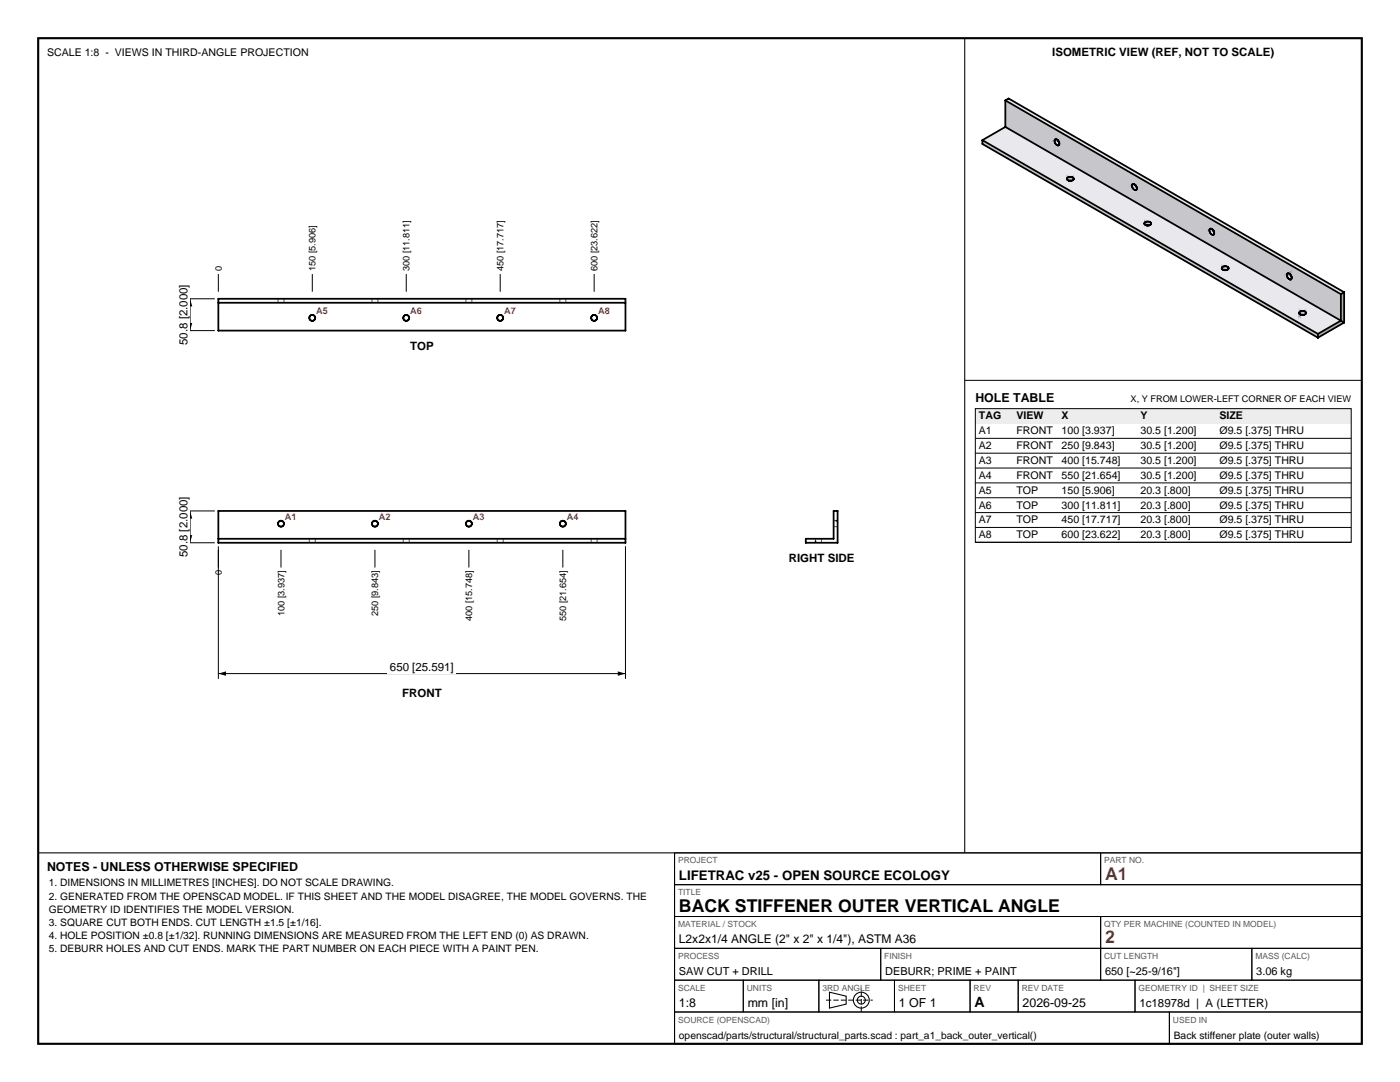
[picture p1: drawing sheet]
<svg xmlns="http://www.w3.org/2000/svg" width="279mm" height="216mm" viewBox="0 0 279 216" stroke-linecap="round" stroke-linejoin="round" font-family="sans-serif">
<path d="M7.6 7.6h264.2v200.7h-264.2z" fill="none" stroke="#000" stroke-width=".42"/>
<g fill="none" stroke="#000" stroke-width=".21">
<path d="M192.5 7.6v162.6M7.6 170.2h264.2M134.6 170.2v38.1M165.5 198l3.4 .8v1.6l-3.4 .8z"/>
<circle cx="171.9" cy="199.6" r="1.59"/>
<circle cx="171.9" cy="199.6" r=".79"/>
</g>
<g fill="none" stroke="#000" stroke-width=".2">
<path d="M43.6 109v26.5M124.8 109v26.5M43.6 134.4h81.2M134.6 170.2h85.1v6.3h-85.1zM134.6 176.5h137.2v6.4h-137.2zM219.7 170.2h52.1v6.3h-52.1zM134.6 182.9h85.1v6.3h-85.1zM134.6 189.2h41.2v6.4h-41.2zM134.6 195.6h13.7v6.3h-13.7zM148.3 195.6h15.1v6.3h-15.1zM163.4 195.6h15.1v6.3h-15.1zM175.8 189.2h43.9v6.4h-43.9z"/>
<path d="M178.5 195.6h15.1v6.3h-15.1zM193.6 195.6h9.6v6.3h-9.6zM203.2 195.6h23.3v6.3h-23.3zM219.7 182.9h52.1v6.3h-52.1zM219.7 189.2h30.1v6.4h-30.1zM226.5 195.6h45.3v6.3h-45.3zM249.8 189.2h22v6.4h-22zM134.6 201.9h98.8v6.4h-98.8zM233.4 201.9h38.4v6.4h-38.4z"/>
</g>
<path d="M164.8 199.6h9.4M171.9 201.9v-4.6" fill="none" stroke="#000" stroke-width=".2" stroke-dasharray="1.1 .4" stroke-linecap="butt"/>
<g fill="none" stroke="#595959" stroke-width=".2" stroke-dasharray=".8 .5" stroke-linecap="butt">
<path d="M55.5 60.4v-.8M56.7 60.4v-.8M74.2 60.4v-.8M75.4 60.4v-.8M93 60.4v-.8M94.2 60.4v-.8M111.7 60.4v-.8M112.9 60.4v-.8M61.7 108.3v-.8M62.9 108.3v-.8M80.5 108.3v-.8M81.7 108.3v-.8"/>
<path d="M99.2 108.3v-.8M100.4 108.3v-.8M118 108.3v-.8M119.2 108.3v-.8M162.8 108.3v-.3M162.8 108v-.5M163.9 108.3v-.8M166.4 105.1h.8M166.4 103.9h.5M166.9 103.9h.3"/>
</g>
<g fill="none" stroke="#000" stroke-width=".35">
<path d="M43.6 59.6h81.2v6.4h-81.2zM43.6 60.4h81.2M43.6 102h81.2v6.3h-81.2zM43.6 107.5h81.2M160.8 107.5h5.6v-5.5h.8v6.3h-6.4zM162.8 108h.1M166.9 103.9h.1"/>
<circle cx="62.3" cy="63.4" r=".6"/>
<circle cx="81.1" cy="63.4" r=".6"/>
<circle cx="99.8" cy="63.4" r=".6"/>
<circle cx="118.6" cy="63.4" r=".6"/>
<circle cx="56.1" cy="104.5" r=".6"/>
<circle cx="74.8" cy="104.5" r=".6"/>
<circle cx="93.6" cy="104.5" r=".6"/>
<circle cx="112.3" cy="104.5" r=".6"/>
</g>
<path d="M43.6 134.4l1.5-.4v.8zM123.3 134l1.5 .4-1.5 .4z" fill="#000"/>
<path d="M77.4 131.6h13.6v2.8h-13.6z" fill-rule="evenodd" fill="#fff"/>
<path d="M36.9 108.3h6M36.9 102h6M37.9 102v6.3" fill="none" stroke="#000" stroke-width=".2"/>
<path d="M37.5 106.8h.9l-.5 1.5zM37.9 102l.5 1.5h-.9z" fill="#000"/>
<path d="M35.1 98.6h2.8v13h-2.8z" fill-rule="evenodd" fill="#fff"/>
<path d="M36.9 59.6h6M37.9 59.6v6.4M36.9 66h6" fill="none" stroke="#000" stroke-width=".2"/>
<path d="M37.9 59.6l.5 1.5h-.9zM37.5 64.4h.9l-.5 1.6z" fill="#000"/>
<path d="M35.1 56.3h2.8v13h-2.8z" fill-rule="evenodd" fill="#fff"/>
<path d="M43.6 54.7v3.5M62.3 54.7v3.5M81.1 54.7v3.5M99.8 54.7v3.5M118.6 54.7v3.5M192.5 75.9h79.3M43.6 109.7v3.5M56.1 109.7v3.5M74.8 109.7v3.5M93.6 109.7v3.5M112.3 109.7v3.5" fill="none" stroke="#000" stroke-width=".2"/>
<g fill="#c7c7cb" stroke="#c7c7cb" stroke-width=".2">
<path d="M200.6 20l9.8 8.1-9.8-2.8z"/>
<path d="M200.6 25.3l10 3.3 .2 .2z"/>
<path d="M200.6 25.3l9.9 3.1 .1 .2z"/>
<path d="M200.6 25.3l9.8 2.8 .1 .3z"/>
<path d="M200.6 25.3l10.3 3.7z"/>
<path d="M200.6 20l9.9 7.9-.1 .2z"/>
<path d="M200.6 20l10 7.8-.1 .1z"/>
<path d="M200.6 20l10.2 7.8h-.2z"/>
<path d="M200.6 20l10.3 7.8z"/>
<path d="M200.6 25.3l10.3 3.7 15.5 8.9z"/>
<path d="M200.6 20l25.8 16.8-15.5-9z"/>
<path d="M210.9 29l15.3 8.7z"/>
<path d="M211.1 29h.2l14.7 8.5z"/>
<path d="M211.4 28.9l14.5 8.4-14.6-8.3z"/>
<path d="M211.4 28.7l14.5 8.3-14.5-8.1z"/>
<path d="M211.4 28.4l14.5 8.4-14.5-8.1z"/>
<path d="M211.3 28.2l14.7 8.5-14.6-8.3z"/>
<path d="M211.1 28l15.1 8.7-14.9-8.5z"/>
<path d="M210.9 27.8l15.5 9z"/>
<path d="M210.9 29l15.5 8.9z"/>
<path d="M211.1 29l14.9 8.5 .2 .2z"/>
<path d="M211.3 29l14.6 8.3 .1 .2z"/>
<path d="M211.4 28.9l14.5 8.1v.3z"/>
<path d="M211.4 28.7l14.5 8.1v.2z"/>
<path d="M211.4 28.4l14.6 8.3-.1 .1z"/>
<path d="M211.3 28.2l14.9 8.5h-.2z"/>
<path d="M211.1 28l15.3 8.8z"/>
<path d="M200.6 25.3l25.8 12.6 15.4 8.9z"/>
<path d="M196.1 28l66.9 38.6-66.9-37.9z"/>
<path d="M226.4 37.9l15.3 8.8z"/>
<path d="M226.6 38l.1-.1 14.8 8.5z"/>
<path d="M226.8 37.8l14.6 8.4-14.7-8.3z"/>
<path d="M226.9 37.6l14.5 8.4-14.6-8.2z"/>
<path d="M226.8 37.4l14.6 8.4-14.5-8.2z"/>
<path d="M226.7 37.1l14.8 8.5-14.7-8.2z"/>
<path d="M226.6 36.9l15.1 8.7-15-8.5z"/>
<path d="M226.4 36.8l15.4 8.9z"/>
<path d="M200.6 20l67 38.7-41.2-21.9z"/>
<path d="M200.6 25.3l41.2 21.5 25.8 17.2z"/>
<path d="M226.4 37.9l15.4 8.9z"/>
<path d="M226.6 38l14.9 8.4 .2 .3z"/>
<path d="M226.7 37.9l14.7 8.3 .1 .2z"/>
<path d="M226.8 37.8l14.6 8.2v.2z"/>
<path d="M226.9 37.6l14.5 8.2v.2z"/>
<path d="M226.8 37.4l14.7 8.2-.1 .2z"/>
<path d="M226.7 37.1l15 8.5h-.2z"/>
<path d="M226.6 36.9l15.2 8.8z"/>
<path d="M226.4 36.8l41.2 21.9-25.8-13z"/>
<path d="M241.8 46.8l15.3 8.8z"/>
<path d="M242 46.9l.2-.1 14.7 8.6z"/>
<path d="M242.3 46.7l14.5 8.4-14.6-8.3z"/>
<path d="M196.1 28.7l66.9 37.9v.8z"/>
<path d="M242.3 46.5l14.5 8.4-14.5-8.2z"/>
<path d="M242.3 46.3l14.5 8.4-14.5-8.2z"/>
<path d="M242.2 46l14.7 8.6-14.6-8.3z"/>
<path d="M242 45.8l15.1 8.7-14.9-8.5z"/>
<path d="M241.8 45.7l15.5 8.9z"/>
<path d="M241.8 46.8l15.5 8.9z"/>
<path d="M242 46.9l14.9 8.5 .2 .2z"/>
<path d="M242.2 46.8l14.6 8.3 .1 .3z"/>
<path d="M242.3 46.7l14.5 8.2v.2z"/>
<path d="M242.3 46.5l14.5 8.2v.2z"/>
<path d="M242.3 46.3l14.6 8.3-.1 .1z"/>
<path d="M242.2 46l14.9 8.5-.2 .1z"/>
<path d="M242 45.8l15.3 8.8z"/>
<path d="M241.8 46.8l15.5 8.9 10.3 8.3z"/>
<path d="M241.8 45.7l25.8 13-10.3-4.1z"/>
<path d="M257.3 55.7l10.3 8.3z"/>
<path d="M257.5 55.8h.1l10 8.2z"/>
<path d="M257.7 55.6l9.9 8.4-10-8.2z"/>
<path d="M257.8 55.4l9.8 8.6-9.9-8.4z"/>
<path d="M257.7 55.2l9.9 3.5-9.8-3.3z"/>
<path d="M257.3 54.6l10.3 4.1z"/>
<path d="M257.5 54.8l10.1 3.9-10-3.7z"/>
<path d="M257.6 55l10 3.7-9.9-3.5z"/>
<path d="M257.8 55.4l9.8 3.3v5.3z"/>
</g>
<g fill="#e8e8ed" stroke="#e8e8ed" stroke-width=".2">
<path d="M196.1 28l4.5-2.7 12.5 10.1z"/>
<path d="M200.6 25.3l13.3 10h-.3z"/>
<path d="M200.6 25.3l13 10h-.3z"/>
<path d="M200.6 25.3l12.7 10-.2 .1z"/>
<path d="M200.6 25.3l13.5 10.1z"/>
<path d="M196.1 28l17 7.4-.1 .1z"/>
<path d="M196.1 28l16.9 7.5-.1 .2z"/>
<path d="M196.1 28l16.8 7.7 .1 .1z"/>
<path d="M196.1 28l17 8z"/>
<path d="M200.6 25.3l28.9 19-15.4-8.9z"/>
<path d="M196.1 28l17 8 15.5 8.9z"/>
<path d="M214.1 35.4l15.2 8.8z"/>
<path d="M214.2 35.5l14.9 8.7-14.8-8.5z"/>
<path d="M214.3 35.7l14.5 8.5-14.6-8.4z"/>
<path d="M214.1 36l.1-.2 14.4 8.5z"/>
<path d="M213.9 36.1l.2-.1 14.5 8.3z"/>
<path d="M213.6 36.1h.3l14.5 8.3z"/>
<path d="M213.3 36.1h.3l14.8 8.5z"/>
<path d="M213.1 36l15.3 8.8z"/>
<path d="M200.6 20l.7-.3 66.3 39z"/>
<path d="M214.1 35.4l15.4 8.9z"/>
<path d="M214.2 35.5l15.1 8.7h-.2z"/>
<path d="M214.3 35.7l14.8 8.5h-.3z"/>
<path d="M214.2 35.8l14.6 8.4-.2 .1z"/>
<path d="M213.9 36.1l14.7 8.2-.2 .1z"/>
<path d="M213.6 36.1l14.8 8.3v.2z"/>
<path d="M213.3 36.1l15.1 8.5v.2z"/>
<path d="M213.1 36l15.5 8.9z"/>
<path d="M200.6 25.3l67 38.7-38.1-19.7z"/>
<path d="M196.1 28l32.5 16.9 34.4 21.7z"/>
<path d="M229.5 44.3l15.3 8.9z"/>
<path d="M229.7 44.4l14.8 8.7-14.7-8.5z"/>
<path d="M229.8 44.6l14.4 8.6-14.5-8.4z"/>
<path d="M229.5 44.9l.2-.1 14.3 8.4z"/>
<path d="M229.3 45l.2-.1 14.5 8.3z"/>
<path d="M229.1 45h.2l14.6 8.4z"/>
<path d="M228.8 45h.3l14.7 8.5z"/>
<path d="M228.6 44.9l15.3 8.8z"/>
<path d="M229.5 44.3l15.5 8.9z"/>
<path d="M229.7 44.4l15.1 8.8-.3-.1z"/>
<path d="M229.8 44.6l14.7 8.5-.3 .1z"/>
<path d="M229.7 44.8l14.5 8.4h-.2z"/>
<path d="M229.3 45l14.7 8.2-.1 .2z"/>
<path d="M229.1 45l14.8 8.4-.1 .1z"/>
<path d="M228.8 45l15 8.5 .1 .2z"/>
<path d="M228.6 44.9l15.4 8.9z"/>
<path d="M201.3 19.7l67 38.6-.7 .4z"/>
<path d="M229.5 44.3l38.1 19.7-22.6-10.8z"/>
<path d="M228.6 44.9l15.4 8.9 19 12.8z"/>
<path d="M245.2 53.4l14.8 8.6-14.8-8.5z"/>
<path d="M245.2 53.5l14.5 8.6-14.5-8.4z"/>
<path d="M245 53.8l.2-.1 14.3 8.5z"/>
<path d="M244.8 53.9l.2-.1 14.5 8.4z"/>
<path d="M244.5 53.9h.3l14.5 8.4z"/>
<path d="M244.2 53.9h.3l14.8 8.5z"/>
<path d="M245 53.2l22.6 10.8z"/>
<path d="M244 53.8l19 12.8z"/>
<path d="M245.2 53.4l15 8.7-.2-.1z"/>
<path d="M245.2 53.5l14.8 8.5-.3 .1z"/>
<path d="M245.2 53.7l14.5 8.4-.2 .1z"/>
<path d="M244.8 53.9l14.7 8.3-.2 .1z"/>
<path d="M244.5 53.9l14.8 8.4v.1z"/>
<path d="M244.2 53.9l15.1 8.5v.2z"/>
<path d="M245.2 53.4l22.4 10.6-7.4-1.9z"/>
<path d="M244.2 53.9l15.1 8.7 3.7 4z"/>
<path d="M260.2 62.1l7.4 1.9z"/>
<path d="M260.5 62.2l7.1 1.8z"/>
<path d="M260.6 62.3l7 1.7-6.9-1.6z"/>
<path d="M260.7 62.4l6.9 1.6-7-1.4z"/>
<path d="M260.5 62.7l.1-.1 7 1.4z"/>
<path d="M259.3 62.6l3.7 4z"/>
<path d="M260.2 62.8l.3-.1 2.5 3.9z"/>
<path d="M259.5 62.7l.2 .1 3.3 3.8z"/>
<path d="M260 62.8h.2l2.8 3.8z"/>
<path d="M259.7 62.8h.3l3 3.8z"/>
<path d="M260.5 62.7l7.1 1.3-4.6 2.6z"/>
</g>
<g fill="#e5e5ea" stroke="#e5e5ea" stroke-width=".2">
<path d="M211.2 28.2l.2 .2-.6 .4z"/>
<path d="M210.6 28.6l.6-.4-.4 .6z"/>
<path d="M226.7 37.1l.2 .3-.7 .3z"/>
<path d="M226 37.5l.7-.4-.5 .6z"/>
<path d="M242.2 46.1l.1 .2-.6 .4z"/>
<path d="M241.5 46.4l.7-.3-.5 .6z"/>
<path d="M257.6 55l.2 .2-.7 .4z"/>
<path d="M256.9 55.4l.7-.4-.5 .6z"/>
</g>
<g fill="#d5d5d9" stroke="#d5d5d9" stroke-width=".2">
<path d="M210.5 28.4l.6-.4 .1 .2z"/>
<path d="M210.5 28.4l.7-.2-.6 .4z"/>
<path d="M225.9 37.3l.7-.4 .1 .2z"/>
<path d="M225.9 37.3l.8-.2-.7 .4z"/>
<path d="M241.4 46.2l.6-.4 .2 .3z"/>
<path d="M241.4 46.2l.8-.1-.7 .3z"/>
<path d="M256.8 55.1l.7-.4 .1 .3z"/>
<path d="M256.8 55.1l.8-.1-.7 .4z"/>
</g>
<g fill="#bdbdc1" stroke="#bdbdc1" stroke-width=".2">
<path d="M210.4 28.1l.7-.4v.3z"/>
<path d="M210.4 28.1l.7-.1-.6 .4z"/>
<path d="M225.9 37l.7-.3v.2z"/>
<path d="M225.9 37l.7-.1-.7 .4z"/>
<path d="M241.4 46l.6-.4v.2z"/>
<path d="M241.4 46l.6-.2-.6 .4z"/>
<path d="M256.8 54.9l.7-.4v.2z"/>
<path d="M256.8 54.9l.7-.2-.7 .4z"/>
</g>
<g fill="#eaeaef" stroke="#eaeaef" stroke-width=".2">
<path d="M211.4 28.4l.2 .2-.7 .4z"/>
<path d="M210.8 28.8l.6-.4-.5 .6z"/>
<path d="M226.9 37.4l.1 .1-.6 .4z"/>
<path d="M226.2 37.7l.7-.3-.5 .5z"/>
<path d="M242.3 46.3l.2 .1-.7 .4z"/>
<path d="M241.7 46.7l.6-.4-.5 .5z"/>
<path d="M257.8 55.2l.2 .2-.7 .3z"/>
<path d="M257.1 55.6l.7-.4-.5 .5z"/>
</g>
<g fill="#a0a0a3" stroke="#a0a0a3" stroke-width=".2">
<path d="M210.5 27.9l.6-.4v.2z"/>
<path d="M210.5 27.9l.6-.2-.7 .4z"/>
<path d="M225.9 36.8l.7-.3v.2z"/>
<path d="M225.9 36.8l.7-.1-.7 .3z"/>
<path d="M241.4 45.8l.6-.4v.2z"/>
<path d="M241.4 45.8l.6-.2-.6 .4z"/>
<path d="M256.8 54.7l.7-.4v.2z"/>
<path d="M256.8 54.7l.7-.2-.7 .4z"/>
</g>
<g fill="#e4e4e8" stroke="#e4e4e8" stroke-width=".2">
<path d="M211.1 29l.5-.4 .2 .1z"/>
<path d="M210.9 29l.7-.4-.5 .4z"/>
<path d="M226.6 38l.4-.5 .2 .1z"/>
<path d="M226.4 37.9l.6-.4-.4 .5z"/>
<path d="M242 46.9l.5-.5 .2 .1z"/>
<path d="M241.8 46.8l.7-.4-.5 .5z"/>
<path d="M257.5 55.8l.5-.4h.1z"/>
<path d="M257.3 55.7l.7-.3-.5 .4z"/>
</g>
<g fill="#9e9ea1" stroke="#9e9ea1" stroke-width=".2">
<path d="M210.6 27.8l.6-.4z"/>
<path d="M210.6 27.8l.5-.3-.6 .4z"/>
<path d="M212.9 35.7v.7z"/>
<path d="M213 35.5v.8z"/>
<path d="M226 36.7l.7-.4z"/>
<path d="M226 36.7l.6-.2-.7 .3z"/>
<path d="M228.4 44.6v.8z"/>
<path d="M228.4 44.4v.8z"/>
<path d="M241.5 45.6l.7-.3z"/>
<path d="M241.5 45.6l.5-.2-.6 .4z"/>
<path d="M243.8 53.5v.8z"/>
<path d="M243.9 53.4v.7z"/>
<path d="M256.9 54.6l.7-.4z"/>
<path d="M256.9 54.6l.6-.3-.7 .4z"/>
<path d="M259.3 62.4v.8z"/>
<path d="M259.3 62.3v.7z"/>
</g>
<g fill="#d3d3d7" stroke="#d3d3d7" stroke-width=".2">
<path d="M211.3 29l.6-.4z"/>
<path d="M211.1 29l.7-.3z"/>
<path d="M226.7 37.9l.7-.4z"/>
<path d="M226.6 38l.6-.4z"/>
<path d="M242.2 46.8l.6-.3z"/>
<path d="M242 46.9l.7-.4z"/>
<path d="M257.6 55.8l.7-.4z"/>
<path d="M257.5 55.8l.6-.4z"/>
</g>
<g fill="#cacace" stroke="#cacace" stroke-width=".2">
<path d="M213.9 35.3v.8l-.3-.1z"/>
<path d="M214.1 35.4v.8l-.2-.1z"/>
<path d="M213.6 35.3h.3l-.3 .7z"/>
<path d="M213.9 35.3l.2 .1-.2 .7z"/>
<path d="M229.3 44.2v.8h-.2z"/>
<path d="M229.5 44.3v.8l-.2-.1z"/>
<path d="M229.1 44.2h.2l-.2 .8z"/>
<path d="M229.3 44.2l.2 .1-.2 .7z"/>
<path d="M244.8 53.2v.7h-.3z"/>
<path d="M245 53.2v.8l-.2-.1z"/>
<path d="M244.5 53.1l.3 .1-.3 .7z"/>
<path d="M244.8 53.2h.2l-.2 .7z"/>
<path d="M260.2 62.1v.7h-.2z"/>
<path d="M260.5 62.2v.7l-.3-.1z"/>
<path d="M260 62l.2 .1-.2 .7z"/>
<path d="M260.2 62.1l.3 .1-.3 .6z"/>
</g>
<g fill="#c3c3c7" stroke="#c3c3c7" stroke-width=".2">
<path d="M213.3 35.3l.3 .7-.3 .1z"/>
<path d="M213.3 35.3h.3v.7z"/>
<path d="M214.2 35.5v.8l-.1-.1z"/>
<path d="M214.1 35.4l.1 .1-.1 .7z"/>
<path d="M228.8 44.2l.3 .8h-.3z"/>
<path d="M228.8 44.2h.3v.8z"/>
<path d="M229.7 44.4v.8l-.2-.1z"/>
<path d="M229.5 44.3l.2 .1-.2 .7z"/>
<path d="M244.2 53.2l.3 .7h-.3z"/>
<path d="M244.2 53.2l.3-.1v.8z"/>
<path d="M245.2 53.4v.7l-.2-.1z"/>
<path d="M245 53.2l.2 .2-.2 .6z"/>
<path d="M259.7 62.1l.3 .7h-.3z"/>
<path d="M259.7 62.1l.3-.1v.8z"/>
<path d="M260.6 62.3v.7l-.1-.1z"/>
<path d="M260.5 62.2l.1 .1-.1 .6z"/>
</g>
<g fill="#b6b6ba" stroke="#b6b6ba" stroke-width=".2">
<path d="M213.1 35.4l.2 .7-.2 .1z"/>
<path d="M213.1 35.4l.2-.1v.8z"/>
<path d="M228.6 44.3l.2 .7-.2 .1z"/>
<path d="M228.6 44.3l.2-.1v.8z"/>
<path d="M244 53.2l.2 .7-.2 .1z"/>
<path d="M244 53.2h.2v.7z"/>
<path d="M259.5 62.2l.2 .6-.2 .1z"/>
<path d="M259.5 62.2l.2-.1v.7z"/>
</g>
<g fill="#a6a6aa" stroke="#a6a6aa" stroke-width=".2">
<path d="M213 35.5l.1 .7-.1 .1z"/>
<path d="M213 35.5l.1-.1v.8z"/>
<path d="M228.4 44.4l.2 .7-.2 .1z"/>
<path d="M228.4 44.4l.2-.1v.8z"/>
<path d="M243.9 53.4l.1 .6-.1 .1z"/>
<path d="M243.9 53.4l.1-.2v.8z"/>
<path d="M259.3 62.3l.2 .6-.2 .1z"/>
<path d="M259.3 62.3l.2-.1v.7z"/>
</g>
<g fill="#b7b7bb" stroke="#b7b7bb" stroke-width=".2">
<path d="M214.3 35.7v.7z"/>
<path d="M214.2 35.5v.8z"/>
<path d="M229.8 44.6v.8z"/>
<path d="M229.7 44.4v.8z"/>
<path d="M245.2 53.5v.8z"/>
<path d="M245.2 53.4v.7z"/>
<path d="M260.7 62.4v.8z"/>
<path d="M260.6 62.3v.7z"/>
</g>
<g fill="#afafb2" stroke="#afafb2" stroke-width=".2">
<path d="M263 67.4l4.6-3.4 .7 .4z"/>
<path d="M268.3 58.3v6.1l-.7-.4z"/>
<path d="M263 66.6l4.6-2.6-4.6 3.4z"/>
<path d="M267.6 58.7l.7-.4-.7 5.7z"/>
</g>
<g fill="none" stroke="#000" stroke-width=".35">
<path d="M196.1 28v.7l66.9 38.7M196.1 28l66.9 38.6M200.6 25.3l-4.5 2.7M200.6 20v5.3M200.6 25.3l67.7 39.1M200.6 20l.7-.3 67 38.6M200.6 20l67 38.7M211.1 28l-.5-.2a.8 .8 0 0 0 .7 1.2l.1-.6M211.1 28l.3 .4M213.9 36.1h-.6M213.9 36.1l.4-.4a.8 .8 0 0 0-1.4 0l.4 .4M226 36.7a.8 .8 0 0 1 .7 1.2 .8 .8 0 0 1-.7-1.2z"/>
<path d="M226.6 36.9l.3 .5M228.4 44.4l.7-.2 .4 .1 .3 .3a.8 .8 0 0 1-1.4 0zM228.8 45h.5M241.5 45.6a.8 .8 0 0 1 .7 1.2 .8 .8 0 0 1-.7-1.2zM242 45.8l.3 .5M243.9 53.4l.3-.2h.6l.4 .3a.8 .8 0 0 1-1.4 0zM244.8 53.9h-.6M256.9 54.6a.8 .8 0 0 1 .7 1.2 .8 .8 0 0 1-.7-1.2zM257.5 54.7l.3 .5M267.6 58.7v5.3l-4.6 2.6M268.3 58.3l-.7 .4M268.3 58.3v6.1"/>
<path d="M259.7 62.8l-.4-.4a.8 .8 0 0 1 1.4 0l-.5 .4M259.7 62.8h.5M263 66.6v.8M268.3 64.4l-5.3 3"/>
</g>
<path d="M194.6 81.5h75.1v3h-75.1z" fill-rule="evenodd" fill="#ededed"/>
<path d="M194.6 81.5h75.1v26.7h-75.1zM194.6 87.5h75.1M194.6 90.4h75.1M194.6 93.4h75.1M194.6 96.4h75.1M194.6 99.3h75.1M194.6 102.3h75.1M194.6 105.2h75.1M194.6 108.2h75.1" fill="none" stroke="#000" stroke-width=".2"/>
<g font-size="3.5" fill="#bf1a1a">
<text x="220.5" y="175.5">A1</text>
<text x="220.5" y="188.2">2</text>
</g>
<text font-size="3.5" x="135.5" y="181.9">BACK STIFFENER OUTER VERTICAL ANGLE</text>
<text font-size="2.8" x="194.5" y="200.9">A</text>
<text font-size="2.6" x="135.5" y="175.5">LIFETRAC v25 - OPEN SOURCE ECOLOGY</text>
<g font-size="2.5">
<text x="194.6" y="80.1">HOLE TABLE</text>
<text x="9.4" y="173.7">NOTES - UNLESS OTHERWISE SPECIFIED</text>
<text x="135.5" y="200.9">1:8</text>
<text x="149.2" y="200.9">mm [in]</text>
<text x="179.4" y="200.9">1 OF 1</text>
<text x="204.1" y="200.9">2026-09-25</text>
</g>
<text font-size="2.4" x="135.5" y="188.2">L2x2x1/4 ANGLE (2&quot; x 2&quot; x 1/4&quot;), ASTM A36</text>
<g font-size="2.3">
<text x="210" y="11.1">ISOMETRIC VIEW (REF, NOT TO SCALE)</text>
<text x="37.4" y="68.9" transform="rotate(-90 37.4 68.9)">50.8 [2.000]</text>
<text x="81.8" y="69.8">TOP</text>
<text x="37.4" y="111.2" transform="rotate(-90 37.4 111.2)">50.8 [2.000]</text>
<text x="157.4" y="112.2">RIGHT SIDE</text>
<text x="77.8" y="133.9">650 [25.591]</text>
<text x="80.3" y="139">FRONT</text>
<text x="227.4" y="200.9">1c18978d | A (LETTER)</text>
</g>
<g font-size="2.2">
<text x="135.5" y="194.6">SAW CUT + DRILL</text>
<text x="176.6" y="194.6">DEBURR; PRIME + PAINT</text>
<text x="220.5" y="194.6">650 [~25-9/16&quot;]</text>
<text x="250.7" y="194.6">3.06 kg</text>
</g>
<g font-size="2.1">
<text x="9.4" y="11.1">SCALE 1:8 - VIEWS IN THIRD-ANGLE PROJECTION</text>
<text x="195.4" y="83.7">TAG</text>
<text x="202.9" y="83.7">VIEW</text>
<text x="211.9" y="83.7">X</text>
<text x="227.6" y="83.7">Y</text>
<text x="243.4" y="83.7">SIZE</text>
<text x="195.4" y="86.7">A1</text>
<text x="195.4" y="89.6">A2</text>
<text x="202.9" y="86.7">FRONT</text>
<text x="202.9" y="89.6">FRONT</text>
<text x="211.9" y="86.7">100 [3.937]</text>
<text x="211.9" y="89.6">250 [9.843]</text>
<text x="227.6" y="86.7">30.5 [1.200]</text>
<text x="227.6" y="89.6">30.5 [1.200]</text>
<text x="243.4" y="86.7">Ø9.5 [.375] THRU</text>
<text x="243.4" y="89.6">Ø9.5 [.375] THRU</text>
<text x="195.4" y="92.6">A3</text>
<text x="195.4" y="95.5">A4</text>
<text x="202.9" y="92.6">FRONT</text>
<text x="202.9" y="95.5">FRONT</text>
<text x="211.9" y="92.6">400 [15.748]</text>
<text x="211.9" y="95.5">550 [21.654]</text>
<text x="227.6" y="92.6">30.5 [1.200]</text>
<text x="227.6" y="95.5">30.5 [1.200]</text>
<text x="243.4" y="92.6">Ø9.5 [.375] THRU</text>
<text x="243.4" y="95.5">Ø9.5 [.375] THRU</text>
<text x="195.4" y="98.5">A5</text>
<text x="195.4" y="101.5">A6</text>
<text x="202.9" y="98.5">TOP</text>
<text x="202.9" y="101.5">TOP</text>
<text x="211.9" y="98.5">150 [5.906]</text>
<text x="211.9" y="101.5">300 [11.811]</text>
<text x="227.6" y="98.5">20.3 [.800]</text>
<text x="227.6" y="101.5">20.3 [.800]</text>
<text x="243.4" y="98.5">Ø9.5 [.375] THRU</text>
<text x="243.4" y="101.5">Ø9.5 [.375] THRU</text>
<text x="195.4" y="104.4">A7</text>
<text x="195.4" y="107.4">A8</text>
<text x="202.9" y="104.4">TOP</text>
<text x="202.9" y="107.4">TOP</text>
<text x="211.9" y="104.4">450 [17.717]</text>
<text x="211.9" y="107.4">600 [23.622]</text>
<text x="227.6" y="104.4">20.3 [.800]</text>
<text x="227.6" y="107.4">20.3 [.800]</text>
<text x="243.4" y="104.4">Ø9.5 [.375] THRU</text>
<text x="243.4" y="107.4">Ø9.5 [.375] THRU</text>
</g>
<g font-size="2">
<text x="9.7" y="176.9">1. DIMENSIONS IN MILLIMETRES [INCHES]. DO NOT SCALE DRAWING.</text>
<text x="9.7" y="179.5">2. GENERATED FROM THE OPENSCAD MODEL. IF THIS SHEET AND THE MODEL DISAGREE, THE MODEL GOVERNS. THE</text>
<text x="9.7" y="182.1">GEOMETRY ID IDENTIFIES THE MODEL VERSION.</text>
<text x="9.7" y="184.7">3. SQUARE CUT BOTH ENDS. CUT LENGTH ±1.5 [±1/16].</text>
<text x="9.7" y="187.3">4. HOLE POSITION ±0.8 [±1/32]. RUNNING DIMENSIONS ARE MEASURED FROM THE LEFT END (0) AS DRAWN.</text>
<text x="9.7" y="189.9">5. DEBURR HOLES AND CUT ENDS. MARK THE PART NUMBER ON EACH PIECE WITH A PAINT PEN.</text>
<text x="135.5" y="207.3">openscad/parts/structural/structural_parts.scad : part_a1_back_outer_vertical()</text>
<text x="234.3" y="207.3">Back stiffener plate (outer walls)</text>
</g>
<g font-size="1.8">
<text x="44.2" y="54.2" transform="rotate(-90 44.2 54.2)">0</text>
<text x="63" y="54.2" transform="rotate(-90 63 54.2)">150 [5.906]</text>
<text x="81.7" y="54.2" transform="rotate(-90 81.7 54.2)">300 [11.811]</text>
<text x="100.5" y="54.2" transform="rotate(-90 100.5 54.2)">450 [17.717]</text>
<text x="119.2" y="54.2" transform="rotate(-90 119.2 54.2)">600 [23.622]</text>
<text x="225.6" y="80.1">X, Y FROM LOWER-LEFT CORNER OF EACH VIEW</text>
<text x="44.2" y="114.8" transform="rotate(-90 44.2 114.8)">0</text>
<text x="56.7" y="123" transform="rotate(-90 56.7 123)">100 [3.937]</text>
<text x="75.5" y="123" transform="rotate(-90 75.5 123)">250 [9.843]</text>
<text x="94.2" y="124" transform="rotate(-90 94.2 124)">400 [15.748]</text>
<text x="113" y="124" transform="rotate(-90 113 124)">550 [21.654]</text>
</g>
<g font-size="1.8" fill="#bf1a1a">
<text x="63.1" y="62.6">A5</text>
<text x="81.9" y="62.6">A6</text>
<text x="100.6" y="62.6">A7</text>
<text x="119.4" y="62.6">A8</text>
<text x="56.9" y="103.7">A1</text>
<text x="75.6" y="103.7">A2</text>
<text x="94.4" y="103.7">A3</text>
<text x="113.1" y="103.7">A4</text>
</g>
<g font-size="1.7" fill="#595959">
<text x="135.3" y="172.3">PROJECT</text>
<text x="220.4" y="172.3">PART NO.</text>
<text x="135.3" y="178.6">TITLE</text>
<text x="135.3" y="185">MATERIAL / STOCK</text>
<text x="220.4" y="185">QTY PER MACHINE (COUNTED IN MODEL)</text>
<text x="135.3" y="191.3">PROCESS</text>
<text x="176.5" y="191.3">FINISH</text>
<text x="220.4" y="191.3">CUT LENGTH</text>
<text x="250.5" y="191.3">MASS (CALC)</text>
<text x="135.3" y="197.7">SCALE</text>
<text x="149" y="197.7">UNITS</text>
<text x="164.1" y="197.7">3RD ANGLE</text>
<text x="179.2" y="197.7">SHEET</text>
<text x="194.3" y="197.7">REV</text>
<text x="203.9" y="197.7">REV DATE</text>
<text x="227.2" y="197.7">GEOMETRY ID | SHEET SIZE</text>
<text x="135.3" y="204">SOURCE (OPENSCAD)</text>
<text x="234.1" y="204">USED IN</text>
</g>
</svg>
